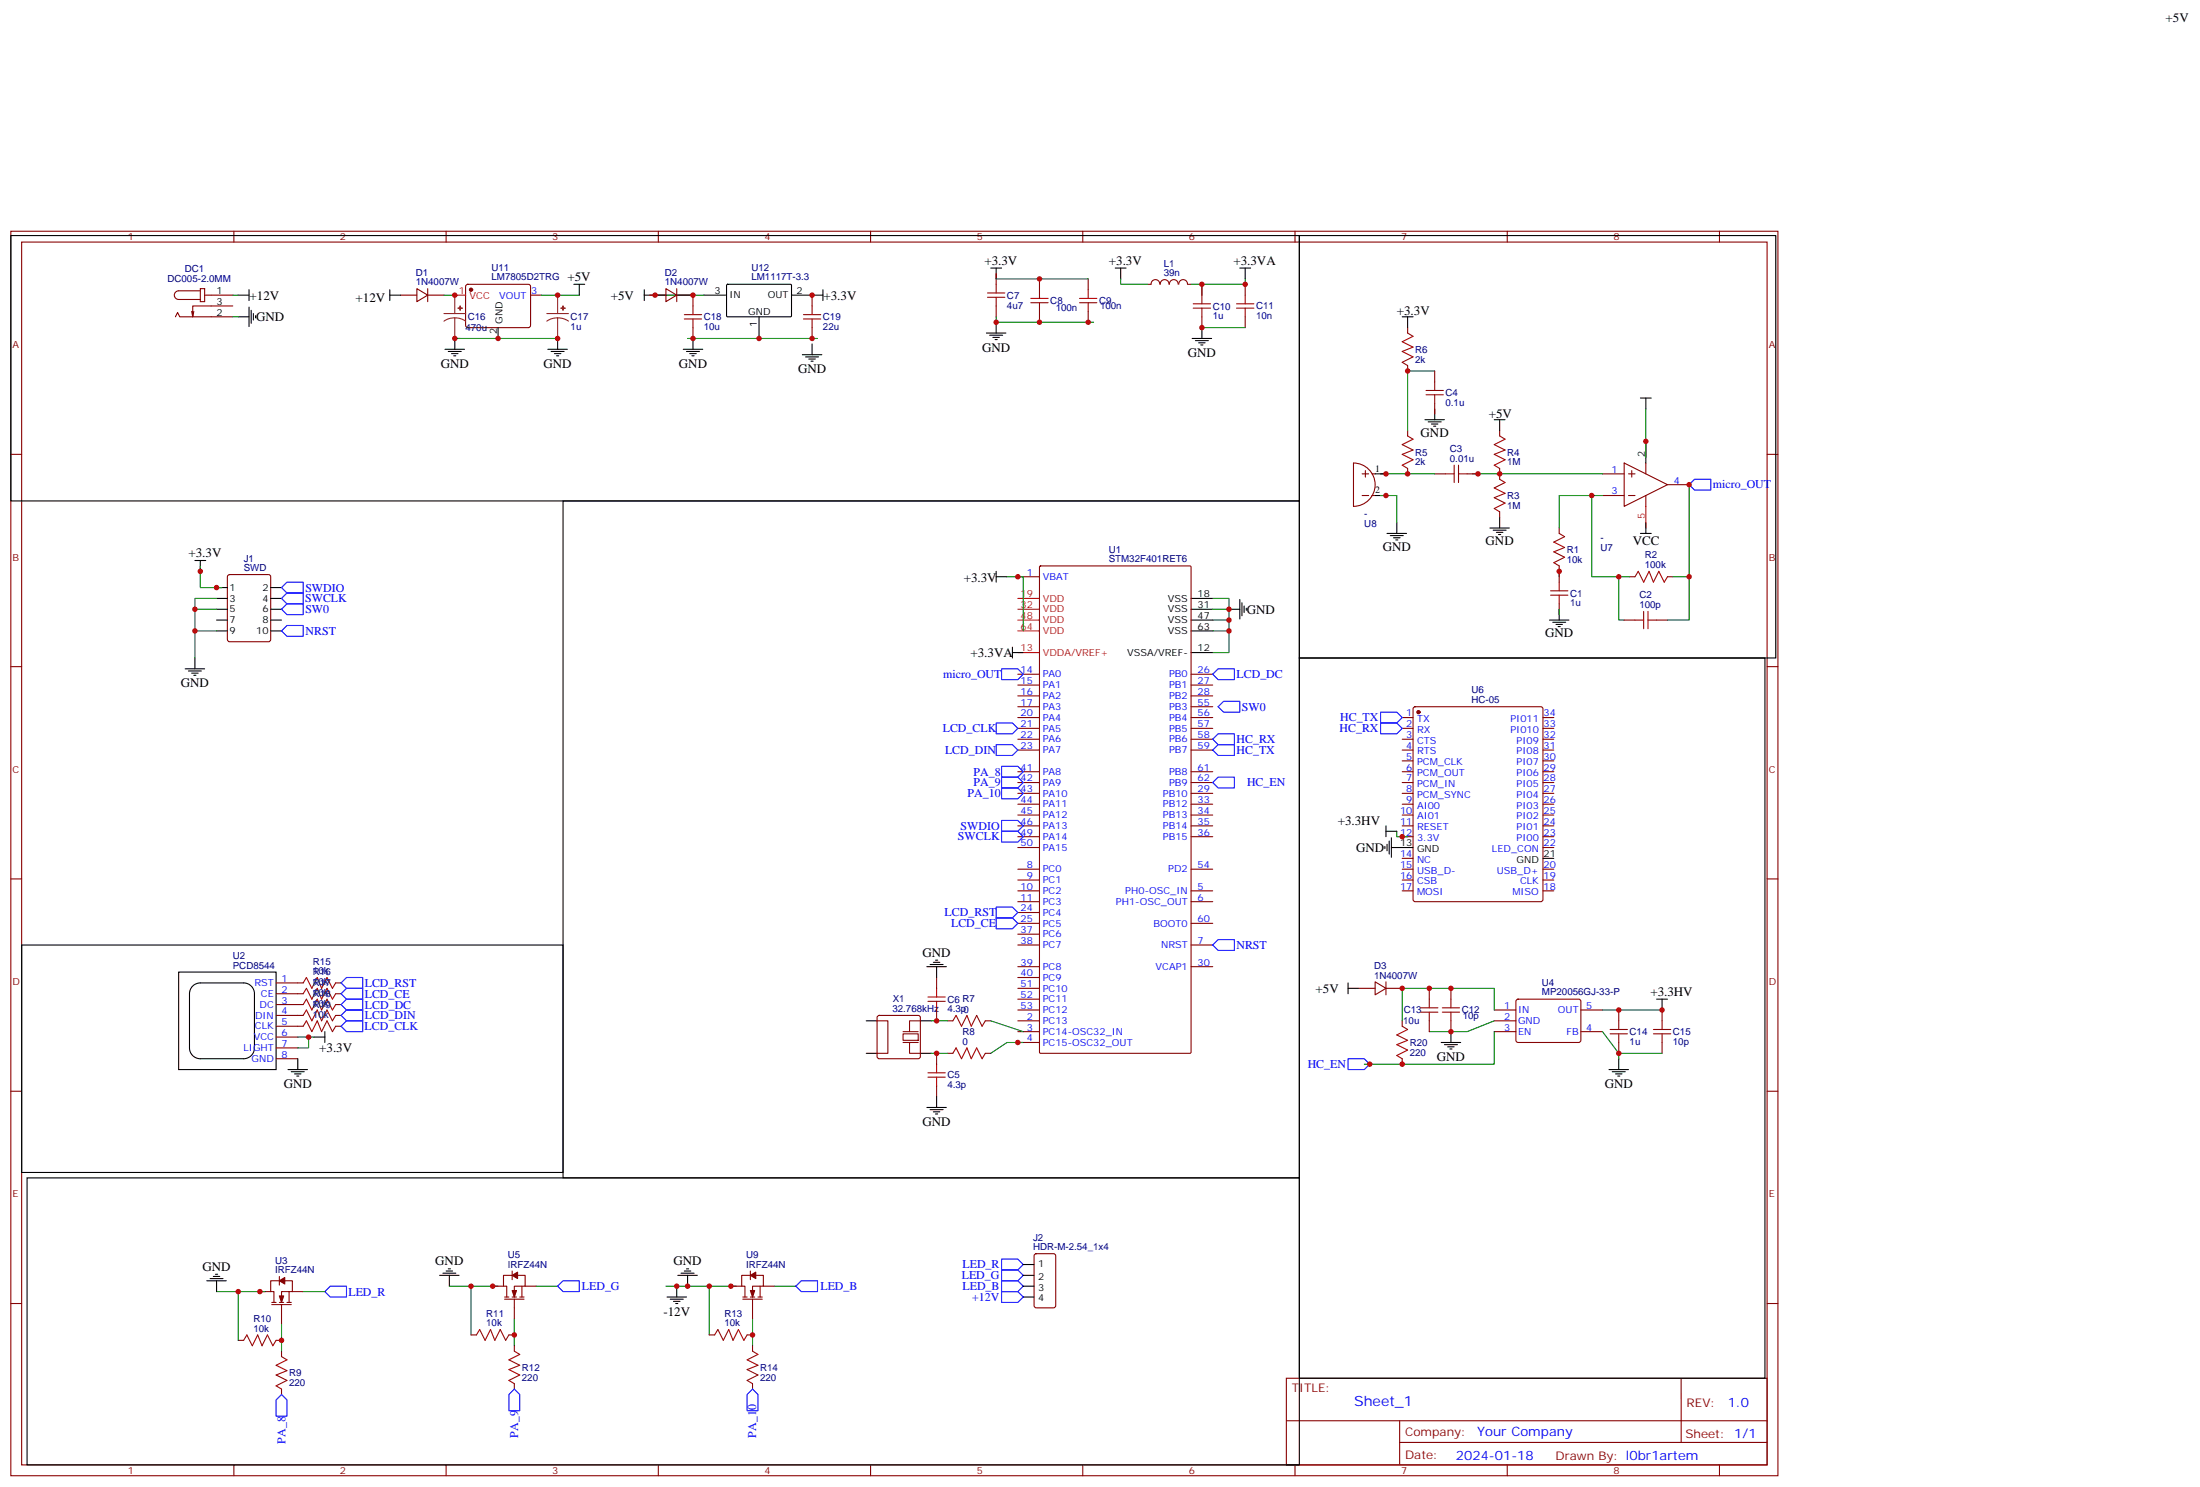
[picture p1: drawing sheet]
<svg xmlns="http://www.w3.org/2000/svg" width="717mm" height="484mm" viewBox="0 0 717 484" stroke-linecap="round" stroke-linejoin="round" font-family="sans-serif">
<g fill="none" stroke="#870000" stroke-width=".35">
<path d="M3.5 75.3h575.8v405.4h-575.8zM7.1 78.8h568.6v398.3h-568.6zM76.2 75.3v3.5M145.3 75.3v3.5M214.5 75.3v3.5M283.6 75.3v3.5M352.8 75.3v3.5M421.9 75.3v3.5M491.1 75.3v3.5M560.2 75.3v3.5M65.3 94h1.4v4.2h-1.4zM65.3 94.7h-7.1a1.41 1.41 0 0 0-1.4 1.4 1.41 1.41 0 0 0 1.4 1.4h7.1"/>
<path d="M66.7 96.1h9.1M75.8 99.7h-13v3.5l-.4-1.8M130.5 96.1h5.3M135.8 94l3.5 2.1-3.5 2.1zM139.3 96.1h5.3M139.3 94v4.2M151.9 92.8l.5-.2 20 .1 .5 .6-.1 13-.6 .4-20.1-.1-.4-.6v-12.7zM172.9 96.1h3.5M211.7 96.1h5.3M217 94l3.5 2.1-3.5 2.1zM220.5 96.1h5.3v3.6M220.5 94v4.2"/>
<path d="M264.6 96.1v3.6M324.6 89.1v3.5M324.6 99.7v3.5M338.7 90.8v3.6M354.5 90.8v3.6M373.9 92.6h1.1M375 92.6a1.41 1.41 0 0 1 1.5-1.5 1.41 1.41 0 0 1 1.4 1.5M378 92.6a1.41 1.41 0 0 1 1.4-1.5 1.41 1.41 0 0 1 1.4 1.5M381 92.6a1.41 1.41 0 0 1 1.4-1.5 1.41 1.41 0 0 1 1.4 1.5M384.1 92.6a1.41 1.41 0 0 1 1.4-1.5 1.41 1.41 0 0 1 1.4 1.5M387 92.6h1.1M391.6 92.6v3.5"/>
<path d="M405.7 92.6v3.5M57.1 103.2l.8-1.4 .7 1.4h17.2M63.1 101.4l-.3 1.8M225.8 106.7v3.5M264.6 106.7v3.5M338.7 101.4v3.6M354.5 101.4v3.6M391.6 103.2v3.5M405.7 103.2v3.5M458.6 106.7v1.8M458.6 119.1v1.7M467.4 120.8v3.6"/>
<path d="M467.4 131.4v3.5M3.5 148h3.6M441 150.8a7.1 7.1 0 0 1 7 7.1 7.1 7.1 0 0 1-7 7zM443.8 154.3h2.1M444.9 153.3v2.1M447 154.3h1M458.6 140.2v1.8M458.6 152.6v1.7M467.4 154.3h3.6M478 154.3h3.5M488.6 140.2v1.8M488.6 152.6v3.5"/>
<path d="M522.1 154.3h7.1M529.2 150.8l14.1 7.1-14.1 7zM530.6 154.3h2.1M531.6 153.3v2.1M536.2 150.8v3.5M543.3 157.9h7M575.7 148h3.6M443.8 161.4h2.1M447 161.4h1M488.6 166.7v1.8M508 172v1.7M522.1 161.4h7.1"/>
<path d="M530.6 161.4h2.1M536.2 161.4v3.5M74.3 187.4l.5-.3h12.7l.6 .5 .1 20.7-.5 .7h-12.9l-.7-.4v-20.7zM331.6 187.9h7.1M338.7 184.5l.3-.2h48.7l.3 .2 .1 158.2-.2 .3-48.9 .1-.3-.2zM508 184.3v5.3M508 196.7v3.5M530.9 187.9h1.8M543.3 187.9h1.7M3.5 217.1h3.6M331.6 219.6h7.1M388.1 219.6h7"/>
<path d="M529.2 202h3.5M539.8 202h3.5M575.7 217.1h3.6M331.6 223.1h7.1M331.6 226.7h7.1M331.6 230.2h7.1M331.6 233.7h7.1M331.6 237.2h7.1M388.1 223.1h7M388.1 226.7h7M388.1 230.2h7M388.1 233.7h7"/>
<path d="M388.1 237.2h7M456.8 233.7h3.6M456.8 237.2h3.6M460.6 230.4l.5-.2h40.9l.7 .4v62.4l-.5 .6-41.1 .1-.7-.5v-62.3zM502.7 233.7h3.5M502.7 237.2h3.5M331.6 240.8h7.1M331.6 244.3h7.1M331.6 258.4h7.1M331.6 251.4h7.1M331.6 254.9h7.1M388.1 240.8h7"/>
<path d="M388.1 244.3h7M388.1 258.4h7M388.1 251.4h7M388.1 254.9h7M456.8 240.8h3.6M456.8 244.3h3.6M456.8 258.4h3.6M456.8 251.4h3.6M456.8 254.9h3.6M456.8 247.8h3.6M502.7 240.8h3.5M502.7 244.3h3.5"/>
<path d="M502.7 258.4h3.5M502.7 251.4h3.5M502.7 254.9h3.5M502.7 247.8h3.5M331.6 261.9h7.1M331.6 265.5h7.1M331.6 269h7.1M331.6 272.5h7.1M331.6 276h7.1M388.1 261.9h7M388.1 265.5h7M388.1 269h7"/>
<path d="M388.1 272.5h7M456.8 261.9h3.6M456.8 265.5h3.6M456.8 269h3.6M456.8 272.5h3.6M456.8 279.6h3.6M502.7 261.9h3.5M502.7 265.5h3.5M502.7 269h3.5M502.7 272.5h3.5M502.7 276h3.5M3.5 286.3h3.6"/>
<path d="M331.6 283.1h7.1M331.6 286.6h7.1M331.6 290.2h7.1M331.6 293.7h7.1M331.6 297.2h7.1M388.1 283.1h7M388.1 290.2h7M388.1 293.7h7M456.8 283.1h3.6M456.8 286.6h3.6M456.8 290.2h3.6M502.7 283.1h3.5"/>
<path d="M502.7 286.6h3.5M502.7 290.2h3.5M575.7 286.3h3.6M305.2 318.4v3.5M331.6 300.7h7.1M331.6 304.3h7.1M331.6 307.8h7.1M331.6 314.9h7.1M331.6 318.4h7.1M388.1 300.7h7M388.1 307.8h7M388.1 314.9h7"/>
<path d="M448 319.8l3.6 2.1-3.6 2.1zM451.6 319.8v4.2M90 320.1h8.8M90 323.7h8.8M90 327.2h8.8M90 337.8h7M90 334.3h8.8M90 330.7h8.8M109.4 320.1h1.7M109.4 323.7h1.7M109.4 327.2h1.7M109.4 334.3h1.7"/>
<path d="M109.4 330.7h1.7M285.8 332.5h3.5v10.6h-3.5M286 330.9l.5-.2h12.7l.5 .2 .2 .5v12.7l-.3 .5-.4 .2h-12.7l-.5-.2-.2-.5v-12.7zM305.2 329v3.5M308.7 332.5h1.7M321 332.5h1.8M331.6 332.5h7.1M331.6 336h7.1M331.6 339.5h7.1M331.6 321.9h7.1M331.6 325.4h7.1M331.6 329h7.1"/>
<path d="M442.7 321.9h5.3M451.6 321.9h5.2M456.8 332.5v1.8M465.7 321.9v3.5M465.7 332.5v3.5M472.7 321.9v3.5M472.7 332.5v3.5M486.8 332.5h7.1M486.8 336h7.1M486.8 329h7.1M494.1 325.6l.5-.2 20 .1 .5 .6-.1 13-.7 .4h-20l-.4-.7v-12.7zM515.1 336h7"/>
<path d="M515.1 329h7M527.4 329v3.5M527.4 339.5v3.6M541.5 329v3.5M541.5 339.5v3.6M3.5 355.4h3.6M90 341.3h7M90 344.8h7M305.2 343.1v3.5M305.2 353.7v3.5M308.7 343.1h1.7M321 343.1h1.8"/>
<path d="M456.8 344.8v1.8M575.7 355.4h3.6M91 415.7v2.9M91 417.2h-2.8v3.5h1.1v3.5M92.8 417.2h2.4v3.5h-3.5v3.5M160.5 418.9h3.5M166.9 414v2.8M166.9 415.4h-2.9v3.5h1.1v3.6M168.6 415.4h2.5v3.5h-3.5v3.6M170 418.9v3.6M171.1 418.9h3.5M238.1 418.9h3.6"/>
<path d="M244.5 414v2.8M244.5 415.4h-2.8v3.5h1v3.6M246.2 415.4h2.5v3.5h-3.5v3.6M247.6 418.9v3.6M248.7 418.9h3.5M337.1 408.5l.5-.2h5.7l.6 .5 .1 16.5-.5 .6-5.9 .1-.6-.5-.1-16.5zM3.5 424.6h3.6M77.6 436.6h1.8M84.7 420.7h3.5M88.5 424.2h1.5M88.5 424.9h6.4M90 436.6h1.7"/>
<path d="M91 424.2h1.4M91.7 424.9v6.4M93.5 424.2h1.4M94.2 420.7v3.5M95.2 420.7h3.6M153.5 434.8h1.7M164.4 422.5h1.4M164.4 423.2h6.3M165.8 434.8h1.8M166.9 422.5h1.4M167.6 423.2v6.3M167.6 438.3v1.8"/>
<path d="M169.3 422.5h1.4M231.1 434.8h1.7M242 422.5h1.4M242 423.2h6.4M243.4 434.8h1.8M244.5 422.5h1.4M245.2 423.2v6.3M245.2 438.3v1.8M246.9 422.5h1.5M575.7 424.6h3.6M91.7 440.1v1.8M91.7 452.4v1.8"/>
<path d="M167.6 450.7v1.7M245.2 450.7v1.7M419.1 448.9h156.6v28.2h-156.6zM547.7 448.9v20.9M76.2 477.1v3.6M145.3 477.1v3.6M214.5 477.1v3.6M283.6 477.1v3.6M352.8 477.1v3.6M419.1 462.8h156.5M421.9 477.1v3.6M456 469.8h119.6"/>
<path d="M456 462.8v14.1M491.1 477.1v3.6M560.2 477.1v3.6"/>
</g>
<g fill="none" stroke="#000" stroke-width=".35">
<path d="M3.5 76.7h419.8v86.5h-419.8zM423.3 76.7h155.3v137.6h-155.3zM77.6 96.1h3.5M81.1 94.4v3.5M127 96.1h3.5M127 94.4v3.5M187 92.6h3.5M188.7 92.6v3.5M209.9 96.1h3.5M209.9 94.4v3.5M229.3 96.1h7.1M236.8 92.8l.3-.2 20.6 .1 .2 .3-.1 10-.3 .2-20.6-.1-.2-.3z"/>
<path d="M257.9 96.1h10.2M268.1 94.4v3.5M322.8 87.3h3.5M324.6 87.3v3.5M363.4 87.3h3.5M365.1 87.3v3.5M403.9 87.3h3.6M405.7 87.3v3.5M77.6 103.2h3.5M81.1 100v6.4M81.8 101.1v4.2M82.5 102.1v2.1"/>
<path d="M83.3 102.8v.7M145 113.8h6.3M146 114.5h4.3M147.1 115.2h2.1M147.8 115.9h.7M148.2 110.2v3.6M162.3 106.7v3.5M178.5 113.8h6.4M179.6 114.5h4.2M180.6 115.2h2.1M181.3 115.9h.7M181.7 110.2v3.6"/>
<path d="M222.6 113.8h6.4M223.7 114.5h4.2M224.7 115.2h2.1M225.4 115.9h.7M225.8 110.2v3.6M247.3 103.2v7M261.4 115.5h6.4M262.5 116.2h4.2M263.5 116.9h2.1M264.2 117.7h.7M264.6 112v3.5M321.4 108.5h6.3"/>
<path d="M322.4 109.2h4.3M323.5 109.9h2.1M324.2 110.6h.7M324.6 105v3.5M388.4 110.2h6.4M389.5 110.9h4.2M390.5 111.7h2.1M391.2 112.4h.7M391.6 106.7v3.5M456.8 103.2h3.6M458.6 103.2v3.5M464.3 136.7h6.3"/>
<path d="M465.3 137.4h4.2M466.4 138.1h2.1M467.1 138.8h.7M467.4 133.2v3.5M486.8 136.7h3.6M488.6 136.7v3.5M534.5 129.6h3.5M536.2 129.6v3.6M448 154.3h3.6M536.2 143.8v7M183.4 163.2h239.9v220.4h-239.9zM448 161.4h3.6"/>
<path d="M451.9 173.7h6.4M453 174.4h4.2M454 175.2h2.1M454.7 175.9h.7M455.1 170.2v3.5M485.4 172h6.4M486.5 172.7h4.2M487.5 173.4h2.2M488.2 174.1h.7M488.6 168.5v3.5M534.5 173.7h3.5M536.2 170.2v3.5"/>
<path d="M63.5 182.6h3.5M65.3 182.6v3.5M70.6 194.9h3.5M70.6 198.4h3.5M70.6 191.4h3.5M88.2 194.9h3.5M88.2 198.4h3.5M88.2 191.4h3.5M324.6 186.1v3.5M324.6 187.9h3.5M388.1 194.9h7M388.1 198.4h7"/>
<path d="M400.4 198.4h3.5M403.9 195.3v6.3M404.6 196.3v4.3M405.3 197.4v2.1M406 198.1v.7M508 198.4v3.6M60.3 217.8h6.4M61.4 218.5h4.2M62.4 219.3h2.2M63.1 220h.8M63.5 214.3v3.5M70.6 202h3.5"/>
<path d="M70.6 205.5h3.5M88.2 202h3.5M88.2 205.5h3.5M329.8 212.5h3.6M329.8 210.8v3.5M388.1 212.5h7M388.1 202h7M388.1 205.5h7M423.3 214.3h151.7v234.6h-151.7zM504.8 202h6.4M505.9 202.7h4.2M506.9 203.4h2.2"/>
<path d="M507.6 204.1h.8M451.2 275.7v.7M451.6 270.8h3.5M451.6 269v3.5M451.9 275v2.1M452.6 273.9v4.3M453.3 276h7.1M453.3 272.9v6.3M502.7 279.6h3.5M7.1 307.8h176.3v74.1h-176.3zM58.2 316.6h31.8v31.8h-31.8zM302 314.9h6.3"/>
<path d="M303 314.1h4.3M304.1 313.4h2.1M304.8 312.7h.7M305.2 314.9v3.5M62.8 321.2a3.5 3.5 0 0 1 2.5-1.1h14.1a3.5 3.5 0 0 1 3.5 3.6v17.6a3.5 3.5 0 0 1-3.5 3.5h-14.1a3.5 3.5 0 0 1-3.6-3.5v-17.6a3.5 3.5 0 0 1 1.1-2.5zM102.3 337.8h3.5M105.8 336v3.5M282.2 332.5h3.6M299.9 332.5h3.5M439.2 321.9h3.5M439.2 320.1v3.6M469.5 339.5h6.4"/>
<path d="M472.7 336v3.5M539.8 325.4h3.5M541.5 325.4v3.6M93.8 348.4h6.4M94.9 349.1h4.2M96 349.8h2.1M96.7 350.5h.7M97 344.8v3.6M282.2 343.1h3.6M299.9 343.1h3.5M305.2 357.2v3.5M470.6 340.3h4.2"/>
<path d="M471.7 341h2.1M472.4 341.7h.7M524.2 348.4h6.4M525.3 349.1h4.2M526.3 349.8h2.2M527 350.5h.8M527.4 344.8v3.6M302 360.7h6.3M303 361.4h4.3M304.1 362.1h2.1M304.8 362.8h.7M8.8 383.6h414.5v93.5h-414.5z"/>
<path d="M67.4 417.2h6.3M68.4 416.5h4.3M69.5 415.7h2.1M70.2 415h.7M70.6 417.2v3.5M143.2 415.4h6.4M144.3 414.7h4.2M145.3 414h2.2M146 413.3h.8M146.4 415.4v3.5M220.5 418.9v3.6M220.8 415.4h6.4"/>
<path d="M221.9 414.7h4.2M223 414h2.1M223.7 413.3h.7M224 415.4v3.5M333.4 415.4h3.5M333.4 411.9h3.5M333.4 418.9h3.5M217.3 422.5h6.4M218.4 423.2h4.2M219.4 423.9h2.1M220.1 424.6h.7M333.4 422.5h3.5"/>
</g>
<path d="M148.2 96.1h3.5M536.2 164.9v7.1M331.6 194.9h7.1M331.6 198.4h7.1M331.6 212.5h7.1M331.6 202h7.1M331.6 205.5h7.1" fill="none" stroke="#f00" stroke-width=".35"/>
<path d="M294.2 336.7h5v2.1h-5zM294.2 339.5h5M294.2 336h5M296.3 339.5v3.6h3.6M299.9 332.5h-3.6v3.5" fill="none" stroke="#870012" stroke-width=".35"/>
<g fill="#870000" stroke="#870000" stroke-width=".35">
<path d="M91 417.2l1.8-1.1v2.1z"/>
<path d="M91 422.1h1.4l-.7 2.1z"/>
<path d="M166.9 415.4l1.7-1.1v2.2z"/>
<path d="M166.9 420.3h1.4l-.7 2.2z"/>
<path d="M244.5 415.4l1.7-1.1v2.2z"/>
<path d="M244.5 420.3h1.4l-.7 2.2z"/>
<circle cx="462.1" cy="232" r=".53"/>
<circle cx="153.5" cy="94.4" r=".53"/>
</g>
<g fill="none" stroke="#00f" stroke-width=".35">
<path d="M552.1 156.1h5.3v3.5h-5.3l-1.8-1.7zM91.7 191.4l1.8-1.8h5.3v3.5h-5.3zM93.5 193.1h5.3v3.6h-5.3l-1.8-1.8zM93.5 196.7h5.3v3.5h-5.3l-1.8-1.8zM93.5 203.7h5.3v3.6h-5.3l-1.8-1.8zM326.3 217.8h5.3l1.8 1.8-1.8 1.8h-5.3zM395.1 219.6l1.8-1.8h5.3v3.6h-5.3zM324.6 235.5h5.2l1.8 1.7-1.8 1.8h-5.2zM396.9 230.2l1.7-1.8h5.3v3.6h-5.3zM449.8 232h5.3l1.7 1.7-1.7 1.8h-5.3zM449.8 235.5h5.3l1.7 1.7-1.7 1.8h-5.3zM324.6 242.5h5.2l1.8 1.8-1.8 1.8h-5.2z"/>
<path d="M326.3 249.6h5.3l1.8 1.8-1.8 1.7h-5.3zM326.3 253.1h5.3l1.8 1.8-1.8 1.7h-5.3zM326.3 256.6h5.3l1.8 1.8-1.8 1.8h-5.3zM395.1 244.3l1.8-1.8h5.3v3.6h-5.3zM395.1 240.8l1.8-1.8h5.3v3.5h-5.3zM396.9 253.1h5.3v3.5h-5.3l-1.8-1.7zM326.3 267.2h5.3l1.8 1.8-1.8 1.8h-5.3zM326.3 270.8h5.3l1.8 1.7-1.8 1.8h-5.3zM324.6 295.5h5.2l1.8 1.7-1.8 1.8h-5.2zM324.6 299h5.2l1.8 1.7-1.8 1.8h-5.2zM395.1 307.8l1.8-1.8h5.3v3.6h-5.3zM111.1 320.1l1.8-1.7h5.3v3.5h-5.3z"/>
<path d="M111.1 323.7l1.8-1.8h5.3v3.5h-5.3zM111.1 327.2l1.8-1.8h5.3v3.6h-5.3zM111.1 330.7l1.8-1.7h5.3v3.5h-5.3zM111.1 334.3l1.8-1.8h5.3v3.5h-5.3zM439.2 344.8h5.3l1.8 1.8-1.8 1.8h-5.3zM181.7 418.9l1.7-1.7h5.3v3.5h-5.3zM259.3 418.9l1.8-1.7h5.2v3.5h-5.2zM326.3 410.1h5.3l1.8 1.8-1.8 1.7h-5.3zM326.3 413.6h5.3l1.8 1.8-1.8 1.8h-5.3zM326.3 417.2h5.3l1.8 1.7-1.8 1.8h-5.3zM105.8 420.7l1.8-1.8h5.3v3.6h-5.3zM326.3 420.7h5.3l1.8 1.8-1.8 1.7h-5.3z"/>
<path d="M91.7 454.2l1.8 1.8v5.3h-3.5v-5.3zM167.6 452.4l1.7 1.8v5.3h-3.5v-5.3zM245.2 452.4l1.7 1.8v5.3h-3.5v-5.3z"/>
</g>
<g fill="none" stroke="#008700" stroke-width=".35">
<path d="M75.8 96.1h1.8M144.6 96.1h3.6M176.4 96.1h12.3M213.4 96.1h15.9M324.6 90.8h29.9M365.1 90.8v1.8h8.8M388.1 92.6h3.5v3.5M405.7 90.8v1.8h-14.1M75.8 103.2h1.8M149.9 110.2h-1.7h33.5M224 110.2h42.3M324.6 103.2v1.8h31.7"/>
<path d="M391.6 106.7h14.1M467.4 120.8h-8.8v19.4M536.2 133.2v15.8M449.8 154.3h17.6M479.8 154.3h42.3M550.3 157.9v30h-5.3M449.8 161.4h5.3v8.8M518.6 161.4v26.5h8.8M522.1 161.4h-14.1v10.6M63.5 198.4h7.1M65.3 184.3v7.1h7M70.6 194.9h-7.1v19.4"/>
<path d="M328.1 187.9h5.3v17.6M395.1 194.9h5.3v3.5h-5.3M400.4 198.4v3.6h-5.3M508 186.1v1.8M508 198.4v1.8M530.9 187.9h-3.5v14.1h1.8M550.3 187.9v14.1h-7M63.5 205.5h7.1M400.4 202v3.5h-5.3M400.4 205.5v7h-5.3M455.1 270.8v1.7h3.5M97 337.8h5.3"/>
<path d="M100.5 337.8v3.5h-3.5M303.4 332.5h5.3M322.8 332.5l10.6 3.5M333.4 339.5h-5.3l-5.3 3.6M486.8 332.5l-8.8 3.5h-12.3M486.8 336v10.6h-42.3M486.8 329v-7.1h-30v10.6M522.1 336l5.3 7.1v1.7M522.1 329h19.4M303.4 343.1h5.3M527.4 343.1h14.1M146.4 418.9h15.9"/>
<path d="M153.5 418.9v15.9M174.6 418.9h7.1M217 418.9h22.9M231.1 418.9v15.9M252.2 418.9h7.1M70.6 420.7h15.8M77.6 420.7v15.9M91.7 431.3v8.8M98.8 420.7h7M167.6 429.5v8.8M245.2 429.5v8.8"/>
</g>
<g fill="none" stroke="#a10000" stroke-width=".35">
<path d="M225.8 99.7v2.8M264.6 99.7v2.8M321.7 96.8h5.7M321.7 95.4h5.7M324.6 92.6v2.8M324.6 96.8v2.9M335.8 98.6h5.7M335.8 97.2h5.7M338.7 94.4v2.8M338.7 98.6v2.8M351.7 98.6h5.7M351.7 97.2h5.7"/>
<path d="M354.5 94.4v2.8M354.5 98.6v2.8M388.8 99h5.6M391.6 96.1v2.9M402.9 99h5.6M405.7 96.1v2.9M223 102.5h5.6M223 103.9h5.6M225.8 103.9v2.8M261.8 102.5h5.6M261.8 103.9h5.6M264.6 103.9v2.8"/>
<path d="M388.8 100.4h5.6M391.6 100.4v2.8M402.9 100.4h5.6M405.7 100.4v2.8M458.6 108.5l1.8 1-3.6 1.8 3.6 1.8-3.6 1.4 3.6 1.7-3.6 1.8 1.8 1.1M464.6 128.6h5.7M464.6 127.2h5.7M467.4 124.4v2.8M467.4 128.6v2.8M458.6 142l1.8 1.1-3.6 1.7 3.6 1.8-3.6 1.4 3.6 1.8-3.6 1.7 1.8 1.1M471 154.3h2.8M473.8 151.5v5.7"/>
<path d="M475.2 154.3h2.8M475.2 151.5v5.7M488.6 156.1l1.8 1.1-3.6 1.7 3.6 1.8-3.6 1.4 3.6 1.8-3.6 1.7 1.8 1.1M488.6 142l1.8 1.1-3.6 1.7 3.6 1.8-3.6 1.4 3.6 1.8-3.6 1.7 1.8 1.1M508 173.7l1.8 1.1-3.6 1.8 3.6 1.7-3.6 1.4 3.6 1.8-3.6 1.8 1.8 1M505.2 193.9h5.6M505.2 192.4h5.6M508 189.6v2.8M508 193.9v2.8M532.7 187.9l1.1-1.8 1.7 3.5 1.8-3.5 1.4 3.5 1.8-3.5 1.7 3.5 1.1-1.7M535.5 199.1v5.7M536.9 199.1v5.7"/>
<path d="M532.7 202h2.8M536.9 202h2.9M98.8 320.1l1-1.7 1.8 3.5 1.8-3.5 1.4 3.5 1.7-3.5 1.8 3.5 1.1-1.8M98.8 323.7l1-1.8 1.8 3.5 1.8-3.5 1.4 3.5 1.7-3.5 1.8 3.5 1.1-1.7M98.8 327.2l1-1.8 1.8 3.6 1.8-3.6 1.4 3.6 1.7-3.6 1.8 3.6 1.1-1.8M98.8 330.7l1-1.7 1.8 3.5 1.8-3.5 1.4 3.5 1.7-3.5 1.8 3.5 1.1-1.8M98.8 334.3l1-1.8 1.8 3.5 1.8-3.5 1.4 3.5 1.7-3.5 1.8 3.5 1.1-1.7M302.3 326.1h5.7M302.3 324.7h5.7M305.2 321.9v2.8M305.2 326.1v2.9M310.4 332.5l1.1-1.8 1.8 3.6 1.7-3.6 1.4 3.6 1.8-3.6 1.8 3.6 1-1.8"/>
<path d="M456.8 334.3l1.8 1-3.5 1.8 3.5 1.7-3.5 1.5 3.5 1.7-3.5 1.8 1.7 1M462.8 329.7h5.7M462.8 328.3h5.7M465.7 325.4v2.9M465.7 329.7v2.8M469.9 329.7h5.6M469.9 328.3h5.6M472.7 325.4v2.9M472.7 329.7v2.8M524.6 336.7h5.6M524.6 335.3h5.6M527.4 332.5v2.8"/>
<path d="M527.4 336.7v2.8M538.7 336.7h5.6M538.7 335.3h5.6M541.5 332.5v2.8M541.5 336.7v2.8M302.3 350.8h5.7M302.3 349.4h5.7M305.2 346.6v2.8M305.2 350.8v2.9M310.4 343.1l1.1-1.8 1.8 3.5 1.7-3.5 1.4 3.5 1.8-3.5 1.8 3.5 1-1.7M79.4 436.6l1-1.8 1.8 3.5 1.8-3.5 1.4 3.5 1.7-3.5 1.8 3.5 1.1-1.7M155.2 434.8l1.1-1.8 1.7 3.6 1.8-3.6 1.4 3.6 1.8-3.6 1.7 3.6 1.1-1.8"/>
<path d="M232.8 434.8l1.1-1.8 1.8 3.6 1.7-3.6 1.4 3.6 1.8-3.6 1.8 3.6 1-1.8M91.7 441.9l1.8 1-3.5 1.8 3.5 1.7-3.5 1.5 3.5 1.7-3.5 1.8 1.7 1M167.6 440.1l1.7 1-3.5 1.8 3.5 1.8-3.5 1.4 3.5 1.8-3.5 1.7 1.8 1.1M245.2 440.1l1.7 1-3.5 1.8 3.5 1.8-3.5 1.4 3.5 1.8-3.5 1.7 1.8 1.1"/>
</g>
<path d="M148.2 96.1v6M181.7 96.1v6M144.6 102.1h7.1M148.2 103.5l-1.9 .3-1.7 .8M148.2 103.5l1.8 .3 1.7 .8M148.2 103.5v6.7M178.2 102.1h7M181.7 103.5l-1.9 .3-1.6 .8M181.7 103.5l1.8 .3 1.7 .8M181.7 103.5v6.7" fill="none" stroke="#8c2424" stroke-width=".35"/>
<g fill="#8c2424" stroke="#8c2424" stroke-width=".35">
<path d="M149.2 100.4h1.4z"/>
<path d="M149.9 99.7v1.4z"/>
<path d="M182.7 100.4h1.4z"/>
<path d="M183.4 99.7v1.4z"/>
</g>
<g fill="#c00">
<circle cx="536.2" cy="143.8" r=".88"/>
<circle cx="508" cy="186.1" r=".88"/>
<circle cx="550.3" cy="157.9" r=".88"/>
<circle cx="550.3" cy="187.9" r=".88"/>
<circle cx="518.6" cy="161.4" r=".88"/>
<circle cx="527.4" cy="187.9" r=".88"/>
<circle cx="488.6" cy="154.3" r=".88"/>
<circle cx="481.5" cy="154.3" r=".88"/>
<circle cx="458.6" cy="154.3" r=".88"/>
<circle cx="458.6" cy="120.8" r=".88"/>
<circle cx="451.6" cy="154.3" r=".88"/>
<circle cx="451.6" cy="161.4" r=".88"/>
<circle cx="456.8" cy="272.5" r=".88"/>
<circle cx="305.2" cy="343.1" r=".88"/>
<circle cx="305.2" cy="332.5" r=".88"/>
<circle cx="70.6" cy="191.4" r=".88"/>
<circle cx="65.3" cy="186.1" r=".88"/>
<circle cx="63.5" cy="205.5" r=".88"/>
<circle cx="63.5" cy="198.4" r=".88"/>
<circle cx="84.7" cy="420.7" r=".88"/>
<circle cx="91.7" cy="436.6" r=".88"/>
<circle cx="77.6" cy="420.7" r=".88"/>
<circle cx="153.5" cy="418.9" r=".88"/>
<circle cx="167.6" cy="434.8" r=".88"/>
<circle cx="160.5" cy="418.9" r=".88"/>
<circle cx="231.1" cy="418.9" r=".88"/>
<circle cx="245.2" cy="434.8" r=".88"/>
<circle cx="224" cy="418.9" r=".88"/>
<circle cx="220.5" cy="418.9" r=".88"/>
<circle cx="238.1" cy="418.9" r=".88"/>
<circle cx="338.7" cy="105" r=".88"/>
<circle cx="354.5" cy="105" r=".88"/>
<circle cx="324.6" cy="105" r=".88"/>
<circle cx="338.7" cy="90.8" r=".88"/>
<circle cx="391.6" cy="92.6" r=".88"/>
<circle cx="405.7" cy="92.6" r=".88"/>
<circle cx="391.6" cy="106.7" r=".88"/>
<circle cx="400.4" cy="198.4" r=".88"/>
<circle cx="400.4" cy="202" r=".88"/>
<circle cx="400.4" cy="205.5" r=".88"/>
<circle cx="331.6" cy="187.9" r=".88"/>
<circle cx="331.6" cy="339.5" r=".88"/>
<circle cx="456.8" cy="346.6" r=".88"/>
<circle cx="472.7" cy="336" r=".88"/>
<circle cx="527.4" cy="343.1" r=".88"/>
<circle cx="527.4" cy="329" r=".88"/>
<circle cx="541.5" cy="329" r=".88"/>
<circle cx="100.5" cy="337.8" r=".88"/>
<circle cx="446.3" cy="346.6" r=".88"/>
<circle cx="162.3" cy="110.2" r=".88"/>
<circle cx="148.2" cy="110.2" r=".88"/>
<circle cx="181.7" cy="110.2" r=".88"/>
<circle cx="181.7" cy="96.1" r=".88"/>
<circle cx="247.3" cy="110.2" r=".88"/>
<circle cx="225.8" cy="110.2" r=".88"/>
<circle cx="264.6" cy="110.2" r=".88"/>
<circle cx="225.8" cy="96.1" r=".88"/>
<circle cx="148.2" cy="96.1" r=".88"/>
<circle cx="213.4" cy="96.1" r=".88"/>
<circle cx="264.6" cy="96.1" r=".88"/>
<circle cx="472.7" cy="321.9" r=".88"/>
<circle cx="465.7" cy="321.9" r=".88"/>
<circle cx="456.8" cy="321.9" r=".88"/>
</g>
<text font-size="4.6" fill="#00f" x="441.2" y="457.9">Sheet_1</text>
<g font-size="4.2">
<text x="705.6" y="7.2">+5V</text>
<text x="320.7" y="86.3">+3.3V</text>
<text x="361.3" y="86.3">+3.3V</text>
<text x="401.8" y="86.3">+3.3VA</text>
<text x="184.9" y="91.6">+5V</text>
<text x="81.3" y="97.6">+12V</text>
<text x="115.9" y="98.2">+12V</text>
<text x="199" y="97.6">+5V</text>
<text x="268.3" y="97.6">+3.3V</text>
<text x="83.4" y="104.6">GND</text>
<text x="455.1" y="102.5">+3.3V</text>
<text x="143.6" y="119.8">GND</text>
<text x="177.1" y="119.8">GND</text>
<text x="221.2" y="119.8">GND</text>
<text x="320" y="114.5">GND</text>
<text x="387" y="116.3">GND</text>
<text x="260" y="121.5">GND</text>
<text x="485.1" y="136">+5V</text>
<text x="462.8" y="142.3">GND</text>
<text x="450.5" y="179.4">GND</text>
<text x="484" y="177.6">GND</text>
<text x="531.9" y="177.6">VCC</text>
<text x="61.4" y="181.5">+3.3V</text>
<text x="314" y="189.6">+3.3V</text>
<text x="406.2" y="199.9">GND</text>
<text x="503.4" y="207.6">GND</text>
<text x="316.2" y="214">+3.3VA</text>
<text x="58.9" y="223.9">GND</text>
<text x="435.8" y="268.7">+3.3HV</text>
<text x="441.9" y="277.5">GND</text>
<text x="300.6" y="311.6">GND</text>
<text x="428.6" y="323.3">+5V</text>
<text x="537.7" y="324.3">+3.3HV</text>
<text x="104" y="342.7">+3.3V</text>
<text x="468.1" y="345.6">GND</text>
<text x="92.4" y="354.4">GND</text>
<text x="522.8" y="354.4">GND</text>
<text x="300.6" y="366.8">GND</text>
<text x="66" y="413.9">GND</text>
<text x="141.8" y="412.2">GND</text>
<text x="219.4" y="412.2">GND</text>
<text x="216.1" y="428.5">-12V</text>
</g>
<g font-size="4.2" fill="#00f">
<text x="562.9" y="458.2">1.0</text>
<text x="481.3" y="467.7">Your Company</text>
<text x="474.4" y="475.5">2024-01-18</text>
</g>
<g font-size="3.9" fill="#00f">
<text x="558.1" y="159">micro_OUT</text>
<text x="99.4" y="196.2">SWCLK</text>
<text x="99.5" y="192.7">SWDIO</text>
<text x="99.5" y="199.7">SW0</text>
<text x="99.6" y="206.8">NRST</text>
<text x="307.3" y="221">micro_OUT</text>
<text x="402.9" y="220.9">LCD_DC</text>
<text x="404.6" y="231.6">SW0</text>
<text x="307.2" y="238.5">LCD_CLK</text>
<text x="436.4" y="238.5">HC_RX</text>
<text x="436.6" y="235">HC_TX</text>
<text x="307.9" y="245.6">LCD_DIN</text>
<text x="402.9" y="245.6">HC_TX</text>
<text x="402.9" y="242">HC_RX</text>
<text x="317.2" y="252.6">PA_8</text>
<text x="317.2" y="256.2">PA_9</text>
<text x="406.3" y="256.1">HC_EN</text>
<text x="315.3" y="259.7">PA_10</text>
<text x="312.1" y="273.7">SWCLK</text>
<text x="313" y="270.2">SWDIO</text>
<text x="307.8" y="298.5">LCD_RST</text>
<text x="309.9" y="302">LCD_CE</text>
<text x="402.8" y="309.2">NRST</text>
<text x="118.8" y="321.5">LCD_RST</text>
<text x="118.8" y="325">LCD_CE</text>
<text x="118.9" y="328.5">LCD_DC</text>
<text x="118.8" y="335.6">LCD_CLK</text>
<text x="118.9" y="332">LCD_DIN</text>
<text x="426" y="347.8">HC_EN</text>
<text x="313.6" y="413.1">LED_R</text>
<text x="313.4" y="416.7">LED_G</text>
<text x="113.5" y="422">LED_R</text>
<text x="189.6" y="420.3">LED_G</text>
<text x="267.3" y="420.3">LED_B</text>
<text x="313.6" y="420.2">LED_B</text>
<text x="316.8" y="423.7">+12V</text>
<text x="93" y="470.2" transform="rotate(-90 93 470.2)">PA_8</text>
<text x="168.8" y="468.2" transform="rotate(-90 168.8 468.2)">PA_9</text>
<text x="246.4" y="468.2" transform="rotate(-90 246.4 468.2)">PA_10</text>
</g>
<g font-size="3.9" fill="#800">
<text x="420.9" y="453.5">TITLE:</text>
<text x="549.5" y="458.2">REV:</text>
<text x="457.8" y="467.7">Company:</text>
<text x="549.1" y="468.3">Sheet: 1/1</text>
<text x="457.8" y="475.4">Date:</text>
<text x="506.8" y="475.5">Drawn By: l0br1artem</text>
</g>
<g font-size="3.2" fill="#800">
<text x="41.6" y="78.3">1</text>
<text x="110.8" y="78.3">2</text>
<text x="179.9" y="78.3">3</text>
<text x="249.1" y="78.3">4</text>
<text x="318.2" y="78.3">5</text>
<text x="387.3" y="78.3">6</text>
<text x="456.5" y="78.3">7</text>
<text x="525.6" y="78.3">8</text>
<text x="4.1" y="113.4">A</text>
<text x="576.3" y="113.4">A</text>
<text x="4.1" y="182.6">B</text>
<text x="576.3" y="182.6">B</text>
<text x="4.1" y="251.7">C</text>
<text x="576.3" y="251.7">C</text>
<text x="4.1" y="320.9">D</text>
<text x="576.3" y="320.9">D</text>
<text x="4.1" y="390">E</text>
<text x="576.3" y="390">E</text>
<text x="41.6" y="480.1">1</text>
<text x="110.8" y="480.1">2</text>
<text x="179.9" y="480.1">3</text>
<text x="249.1" y="480.1">4</text>
<text x="318.2" y="480.1">5</text>
<text x="387.3" y="480.1">6</text>
<text x="456.5" y="480.1">7</text>
<text x="525.6" y="480.1">8</text>
</g>
<g font-size="3.2" fill="#000080">
<text x="60.2" y="88.4">DC1</text>
<text x="135.5" y="89.8">D1</text>
<text x="160.1" y="88.2">U11</text>
<text x="216.6" y="89.8">D2</text>
<text x="244.8" y="88.2">U12</text>
<text x="379.2" y="86.9">L1</text>
<text x="54.6" y="92">DC005-2.0MM</text>
<text x="135.5" y="93">1N4007W</text>
<text x="160.1" y="91.3">LM7805D2TRG</text>
<text x="216.6" y="93">1N4007W</text>
<text x="244.8" y="91.3">LM1117T-3.3</text>
<text x="379.2" y="90">39n</text>
<text x="328.1" y="100.5">4u7</text>
<text x="328.1" y="97.3">C7</text>
<text x="342.2" y="99.1">C8</text>
<text x="344" y="101.4">100n</text>
<text x="358.1" y="99.1">C9</text>
<text x="358.4" y="100.8">100n</text>
<text x="395.1" y="100.8">C10</text>
<text x="409.2" y="100.8">C11</text>
<text x="151.6" y="107.9">470u</text>
<text x="152.4" y="104.4">C16</text>
<text x="185.9" y="107.5">1u</text>
<text x="185.9" y="104.4">C17</text>
<text x="229.3" y="107.5">10u</text>
<text x="229.3" y="104.4">C18</text>
<text x="268.1" y="107.5">22u</text>
<text x="268.1" y="104.4">C19</text>
<text x="395.1" y="104">1u</text>
<text x="409.2" y="104">10n</text>
<text x="461.1" y="118.1">2k</text>
<text x="461.1" y="114.9">R6</text>
<text x="471" y="129.1">C4</text>
<text x="471" y="132.2">0.1u</text>
<text x="461.1" y="148.5">R5</text>
<text x="472.4" y="147.3">C3</text>
<text x="491.1" y="148.4">R4</text>
<text x="461.1" y="151.6">2k</text>
<text x="472.4" y="150.5">0.01u</text>
<text x="491.1" y="151.6">1M</text>
<text x="491.1" y="165.7">1M</text>
<text x="491.1" y="162.5">R3</text>
<text x="444.5" y="168.5">-</text>
<text x="444.5" y="171.6">U8</text>
<text x="361.2" y="180">U1</text>
<text x="521.4" y="176.2">-</text>
<text x="521.4" y="179.4">U7</text>
<text x="79.4" y="183">J1</text>
<text x="361.2" y="183.2">STM32F401RET6</text>
<text x="510.5" y="183.4">10k</text>
<text x="510.5" y="180.2">R1</text>
<text x="535.9" y="185">100k</text>
<text x="535.9" y="181.9">R2</text>
<text x="79.4" y="186.1">SWD</text>
<text x="511.5" y="197.5">1u</text>
<text x="511.5" y="194.3">C1</text>
<text x="534.1" y="194.9">C2</text>
<text x="534.1" y="198.1">100p</text>
<text x="479.4" y="225.8">U6</text>
<text x="479.4" y="229">HC-05</text>
<text x="75.9" y="315.6">PCD8544</text>
<text x="75.9" y="312.4">U2</text>
<text x="102" y="317.3">10k</text>
<text x="102" y="314.2">R15</text>
<text x="102" y="317.7">R16</text>
<text x="447.7" y="315.6">D3</text>
<text x="102" y="320.9">10k</text>
<text x="102" y="321.2">R17</text>
<text x="447.7" y="318.7">1N4007W</text>
<text x="502.4" y="321.1">U4</text>
<text x="102" y="324.4">10k</text>
<text x="102" y="327.9">10k</text>
<text x="102" y="324.8">R18</text>
<text x="102" y="328.3">R19</text>
<text x="290.7" y="329.7">32.768kHz</text>
<text x="290.8" y="326.5">X1</text>
<text x="308.7" y="329.7">4.3p0</text>
<text x="308.7" y="326.6">C6 R7</text>
<text x="502.4" y="324.2">MP20056GJ-33-P</text>
<text x="102" y="331.4">10k</text>
<text x="457.2" y="333.6">10u</text>
<text x="457.4" y="330.1">C13</text>
<text x="476.2" y="330.1">C12</text>
<text x="476.6" y="331.8">10p</text>
<text x="313.6" y="340.3">0</text>
<text x="313.6" y="337.1">R8</text>
<text x="459.3" y="340.7">R20</text>
<text x="530.9" y="340.4">1u</text>
<text x="530.9" y="337.2">C14</text>
<text x="545" y="340.4">10p</text>
<text x="545" y="337.2">C15</text>
<text x="459.3" y="343.8">220</text>
<text x="308.7" y="351.3">C5</text>
<text x="308.7" y="354.4">4.3p</text>
<text x="336.6" y="407.3">HDR-M-2.54_1x4</text>
<text x="336.6" y="404.1">J2</text>
<text x="89.6" y="411.6">U3</text>
<text x="165.5" y="412.9">IRFZ44N</text>
<text x="165.5" y="409.8">U5</text>
<text x="243.1" y="412.9">IRFZ44N</text>
<text x="243.1" y="409.8">U9</text>
<text x="89.6" y="414.7">IRFZ44N</text>
<text x="82.6" y="430.6">R10</text>
<text x="158.4" y="432">10k</text>
<text x="158.4" y="428.8">R11</text>
<text x="236" y="432">10k</text>
<text x="236" y="428.8">R13</text>
<text x="82.6" y="433.7">10k</text>
<text x="94.2" y="448.3">R9</text>
<text x="170" y="449.7">220</text>
<text x="170" y="446.5">R12</text>
<text x="247.6" y="449.7">220</text>
<text x="247.6" y="446.5">R14</text>
<text x="94.2" y="451.4">220</text>
</g>
<g font-size="3.2">
<text x="70.6" y="95.8">1</text>
<text x="232.8" y="95.8">3</text>
<text x="259.5" y="95.8">2</text>
<text x="70.6" y="99.3">3</text>
<text x="237.7" y="97.2">IN</text>
<text x="250.2" y="97.2">OUT</text>
<text x="70.6" y="102.8">2</text>
<text x="163.7" y="105.4" transform="rotate(-90 163.7 105.4)">GND</text>
<text x="243.8" y="102.5">GND</text>
<text x="246.6" y="106.4" transform="rotate(-90 246.6 106.4)">1</text>
<text x="161.9" y="108.9" transform="rotate(-90 161.9 108.9)">2</text>
<text x="535.9" y="148.7" transform="rotate(-90 535.9 148.7)">2</text>
<text x="448" y="153.6">1</text>
<text x="448" y="160.7">2</text>
<text x="74.8" y="192.4">1</text>
<text x="74.8" y="196">3</text>
<text x="85.5" y="192.4">2</text>
<text x="85.5" y="196">4</text>
<text x="380.5" y="196">VSS</text>
<text x="390.2" y="194.6">18</text>
<text x="74.8" y="199.5">5</text>
<text x="74.8" y="203">7</text>
<text x="85.5" y="199.5">6</text>
<text x="85.5" y="203">8</text>
<text x="380.5" y="199.5">VSS</text>
<text x="380.5" y="203">VSS</text>
<text x="390.2" y="198.1">31</text>
<text x="390.2" y="201.6">47</text>
<text x="74.8" y="206.6">9</text>
<text x="83.5" y="206.6">10</text>
<text x="380.5" y="206.6">VSS</text>
<text x="390.2" y="205.1">63</text>
<text x="367.2" y="213.6">VSSA/VREF-</text>
<text x="390.2" y="212.2">12</text>
<text x="456.2" y="275.7">13</text>
<text x="461.7" y="277.5">GND</text>
<text x="494.1" y="281">GND</text>
<text x="502.9" y="279.2">21</text>
<text x="338.2" y="412.6">1</text>
<text x="338.2" y="416.8">2</text>
<text x="338.2" y="420.3">3</text>
<text x="338.2" y="423.9">4</text>
</g>
<g font-size="3.2" fill="#f00">
<text x="149.5" y="95.8">1</text>
<text x="153" y="97.5">VCC</text>
<text x="535.9" y="169.1" transform="rotate(-90 535.9 169.1)">5</text>
<text x="332.5" y="194.6">19</text>
<text x="339.7" y="196">VDD</text>
<text x="332.5" y="198.1">32</text>
<text x="332.5" y="201.6">48</text>
<text x="339.7" y="199.5">VDD</text>
<text x="339.7" y="203">VDD</text>
<text x="332.5" y="205.1">64</text>
<text x="339.7" y="206.6">VDD</text>
<text x="332.5" y="212.2">13</text>
<text x="339.7" y="213.6">VDDA/VREF+</text>
</g>
<g font-size="3.2" fill="#00f">
<text x="173" y="95.8">3</text>
<text x="162.6" y="97.5">VOUT</text>
<text x="525" y="154">1</text>
<text x="525" y="161">3</text>
<text x="545.4" y="157.5">4</text>
<text x="334.5" y="187.5">1</text>
<text x="339.7" y="188.9">VBAT</text>
<text x="332.5" y="219.3">14</text>
<text x="339.7" y="220.7">PA0</text>
<text x="380.9" y="220.7">PB0</text>
<text x="390.2" y="219.3">26</text>
<text x="332.5" y="222.8">15</text>
<text x="332.5" y="226.3">16</text>
<text x="339.7" y="224.2">PA1</text>
<text x="339.7" y="227.7">PA2</text>
<text x="380.9" y="224.2">PB1</text>
<text x="380.9" y="227.7">PB2</text>
<text x="390.2" y="222.8">27</text>
<text x="390.2" y="226.3">28</text>
<text x="332.5" y="229.8">17</text>
<text x="332.5" y="233.4">20</text>
<text x="339.7" y="231.2">PA3</text>
<text x="380.9" y="231.2">PB3</text>
<text x="390.2" y="229.8">55</text>
<text x="390.2" y="233.4">56</text>
<text x="458.2" y="233.4">1</text>
<text x="502.9" y="233.4">34</text>
<text x="332.5" y="236.9">21</text>
<text x="339.7" y="234.8">PA4</text>
<text x="339.7" y="238.3">PA5</text>
<text x="380.9" y="234.8">PB4</text>
<text x="380.9" y="238.3">PB5</text>
<text x="390.2" y="236.9">57</text>
<text x="458.2" y="236.9">2</text>
<text x="461.7" y="235.1">TX</text>
<text x="461.7" y="238.7">RX</text>
<text x="492.1" y="238.7">PI010</text>
<text x="492.1" y="235.1">PI011</text>
<text x="502.9" y="236.9">33</text>
<text x="332.5" y="240.4">22</text>
<text x="332.5" y="243.9">23</text>
<text x="339.7" y="241.8">PA6</text>
<text x="339.7" y="245.4">PA7</text>
<text x="380.9" y="241.8">PB6</text>
<text x="380.9" y="245.4">PB7</text>
<text x="390.2" y="240.4">58</text>
<text x="390.2" y="243.9">59</text>
<text x="458.2" y="240.4">3</text>
<text x="458.2" y="243.9">4</text>
<text x="461.7" y="242.2">CTS</text>
<text x="461.7" y="245.7">RTS</text>
<text x="494.1" y="245.7">PI08</text>
<text x="494.1" y="242.2">PI09</text>
<text x="502.9" y="243.9">31</text>
<text x="502.9" y="240.4">32</text>
<text x="332.5" y="251">41</text>
<text x="390.2" y="251">61</text>
<text x="458.2" y="247.5">5</text>
<text x="458.2" y="251">6</text>
<text x="461.7" y="249.2">PCM_CLK</text>
<text x="494.1" y="249.2">PI07</text>
<text x="502.9" y="251">29</text>
<text x="502.9" y="247.5">30</text>
<text x="332.5" y="254.5">42</text>
<text x="339.7" y="252.4">PA8</text>
<text x="339.7" y="255.9">PA9</text>
<text x="380.9" y="252.4">PB8</text>
<text x="380.9" y="255.9">PB9</text>
<text x="390.2" y="254.5">62</text>
<text x="458.2" y="254.5">7</text>
<text x="461.7" y="252.8">PCM_OUT</text>
<text x="461.7" y="256.3">PCM_IN</text>
<text x="494.1" y="256.3">PI05</text>
<text x="494.1" y="252.8">PI06</text>
<text x="502.9" y="254.5">28</text>
<text x="332.5" y="258.1">43</text>
<text x="332.5" y="261.6">44</text>
<text x="339.7" y="259.5">PA10</text>
<text x="339.7" y="263">PA11</text>
<text x="378.9" y="259.5">PB10</text>
<text x="378.9" y="263">PB12</text>
<text x="390.2" y="258.1">29</text>
<text x="390.2" y="261.6">33</text>
<text x="458.2" y="258.1">8</text>
<text x="458.2" y="261.6">9</text>
<text x="461.7" y="259.8">PCM_SYNC</text>
<text x="461.7" y="263.3">AI00</text>
<text x="494.1" y="263.3">PI03</text>
<text x="494.1" y="259.8">PI04</text>
<text x="502.9" y="261.6">26</text>
<text x="502.9" y="258.1">27</text>
<text x="332.5" y="265.1">45</text>
<text x="332.5" y="268.6">46</text>
<text x="339.7" y="266.5">PA12</text>
<text x="378.9" y="266.5">PB13</text>
<text x="390.2" y="265.1">34</text>
<text x="390.2" y="268.6">35</text>
<text x="456.2" y="265.1">10</text>
<text x="456.2" y="268.6">11</text>
<text x="461.7" y="266.9">AI01</text>
<text x="494.1" y="266.9">PI02</text>
<text x="502.9" y="268.6">24</text>
<text x="502.9" y="265.1">25</text>
<text x="332.5" y="272.2">49</text>
<text x="332.5" y="275.7">50</text>
<text x="339.7" y="270.1">PA13</text>
<text x="339.7" y="273.6">PA14</text>
<text x="378.9" y="270.1">PB14</text>
<text x="378.9" y="273.6">PB15</text>
<text x="390.2" y="272.2">36</text>
<text x="456.2" y="272.2">12</text>
<text x="461.7" y="270.4">RESET</text>
<text x="461.7" y="273.9">3.3V</text>
<text x="494.1" y="273.9">PI00</text>
<text x="494.1" y="270.4">PI01</text>
<text x="502.9" y="275.7">22</text>
<text x="502.9" y="272.2">23</text>
<text x="339.7" y="277.1">PA15</text>
<text x="456.2" y="279.2">14</text>
<text x="461.7" y="281">NC</text>
<text x="486.1" y="277.5">LED_CON</text>
<text x="334.5" y="282.8">8</text>
<text x="334.5" y="286.3">9</text>
<text x="339.7" y="284.2">PC0</text>
<text x="339.7" y="287.7">PC1</text>
<text x="380.6" y="284.2">PD2</text>
<text x="390.2" y="282.8">54</text>
<text x="456.2" y="282.8">15</text>
<text x="456.2" y="286.3">16</text>
<text x="461.7" y="284.5">USB_D-</text>
<text x="487.7" y="284.5">USB_D+</text>
<text x="502.9" y="286.3">19</text>
<text x="502.9" y="282.8">20</text>
<text x="332.5" y="289.8">10</text>
<text x="332.5" y="293.3">11</text>
<text x="339.7" y="291.2">PC2</text>
<text x="366.6" y="291.2">PH0-OSC_IN</text>
<text x="390.2" y="289.8">5</text>
<text x="390.2" y="293.3">6</text>
<text x="456.2" y="289.8">17</text>
<text x="461.7" y="288">CSB</text>
<text x="461.7" y="291.6">MOSI</text>
<text x="492.7" y="291.6">MISO</text>
<text x="495.2" y="288">CLK</text>
<text x="502.9" y="289.8">18</text>
<text x="332.5" y="296.9">24</text>
<text x="339.7" y="294.7">PC3</text>
<text x="339.7" y="298.3">PC4</text>
<text x="363.6" y="294.7">PH1-OSC_OUT</text>
<text x="332.5" y="300.4">25</text>
<text x="332.5" y="303.9">37</text>
<text x="339.7" y="301.8">PC5</text>
<text x="339.7" y="305.3">PC6</text>
<text x="375.9" y="301.8">BOOT0</text>
<text x="390.2" y="300.4">60</text>
<text x="332.5" y="307.4">38</text>
<text x="339.7" y="308.9">PC7</text>
<text x="378.3" y="308.9">NRST</text>
<text x="390.2" y="307.4">7</text>
<text x="332.5" y="314.5">39</text>
<text x="339.7" y="315.9">PC8</text>
<text x="376.5" y="315.9">VCAP1</text>
<text x="390.2" y="314.5">30</text>
<text x="82.9" y="321.2">RST</text>
<text x="91.7" y="319.8">1</text>
<text x="91.7" y="323.3">2</text>
<text x="332.5" y="318">40</text>
<text x="332.5" y="321.6">51</text>
<text x="339.7" y="319.4">PC9</text>
<text x="339.7" y="323">PC10</text>
<text x="84.6" y="328.3">DC</text>
<text x="85" y="324.7">CE</text>
<text x="91.7" y="326.8">3</text>
<text x="332.5" y="325.1">52</text>
<text x="332.5" y="328.6">53</text>
<text x="339.7" y="326.5">PC11</text>
<text x="490.1" y="328.6">1</text>
<text x="516.8" y="328.6">5</text>
<text x="83.1" y="335.3">CLK</text>
<text x="83.1" y="331.8">DIN</text>
<text x="91.7" y="333.9">5</text>
<text x="91.7" y="330.4">4</text>
<text x="334.5" y="332.1">2</text>
<text x="334.5" y="335.7">3</text>
<text x="339.7" y="333.6">PC13</text>
<text x="339.7" y="330">PC12</text>
<text x="490.1" y="332.1">2</text>
<text x="490.1" y="335.7">3</text>
<text x="494.6" y="330">IN</text>
<text x="494.6" y="333.6">GND</text>
<text x="507.6" y="330">OUT</text>
<text x="516.8" y="335.7">4</text>
<text x="82.7" y="338.8">VCC</text>
<text x="91.7" y="337.4">6</text>
<text x="91.7" y="341">7</text>
<text x="334.5" y="339.2">4</text>
<text x="339.7" y="337.1">PC14-OSC32_IN</text>
<text x="339.7" y="340.6">PC15-OSC32_OUT</text>
<text x="494.6" y="337.1">EN</text>
<text x="510.4" y="337.1">FB</text>
<text x="79.4" y="342.4">LIGHT</text>
<text x="82" y="345.9">GND</text>
<text x="91.7" y="344.5">8</text>
</g>
</svg>
